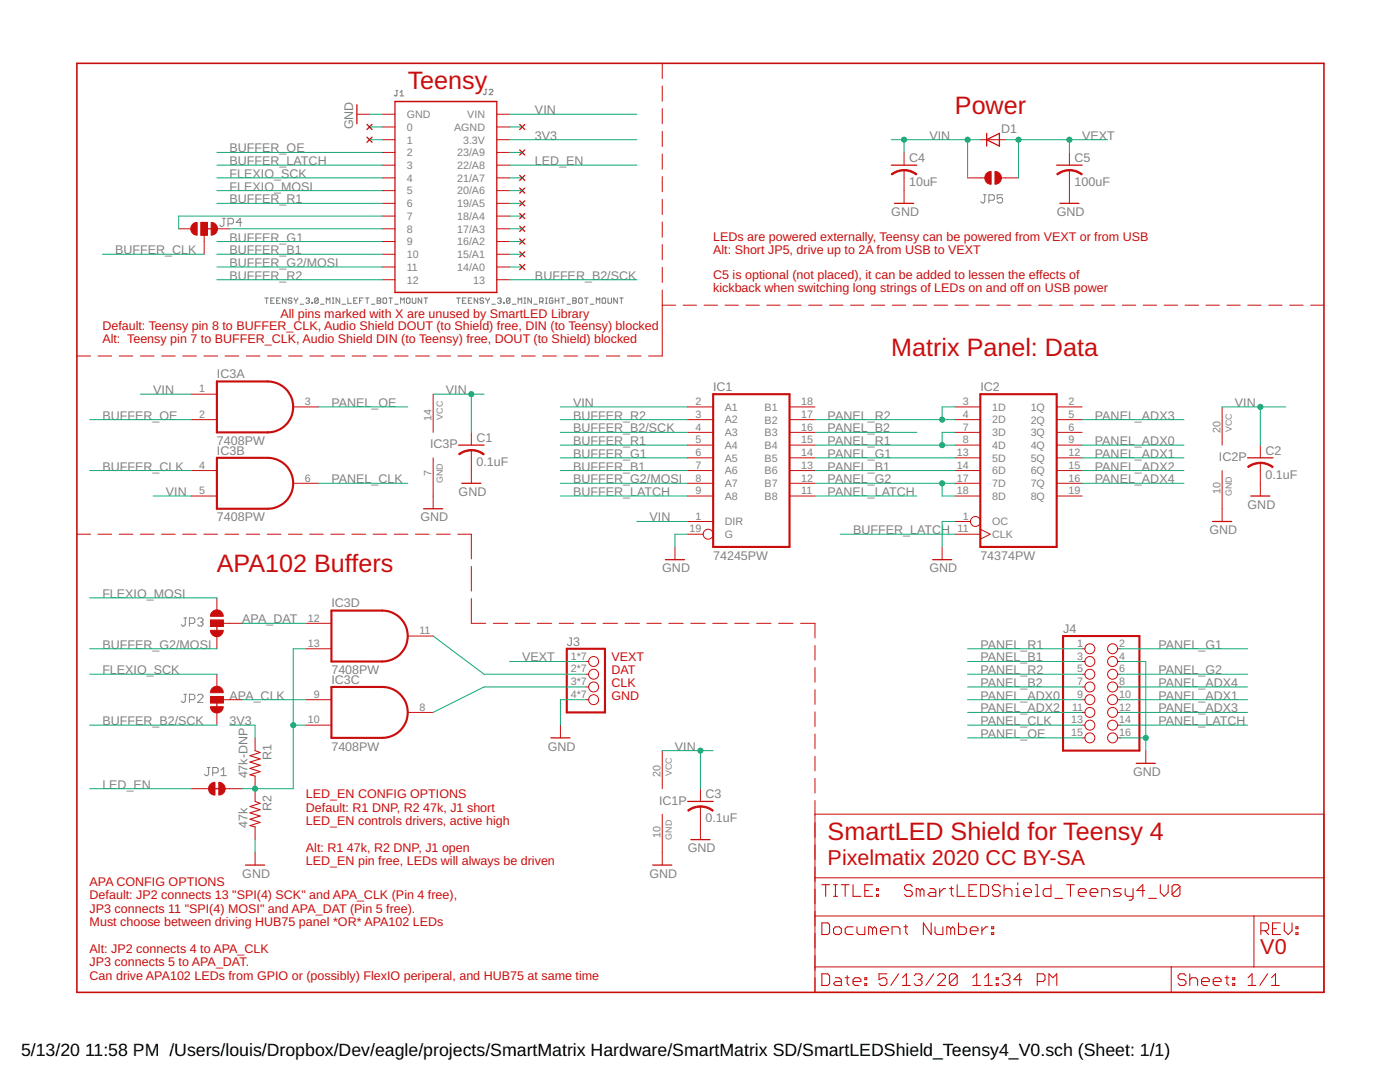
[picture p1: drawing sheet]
<svg xmlns="http://www.w3.org/2000/svg" width="279mm" height="216mm" viewBox="0 0 279 216" stroke-linecap="round" stroke-linejoin="round" font-family="sans-serif">
<g fill="none" stroke="#808080" stroke-width=".21">
<path d="M79 18.1h.4M79.2 18.1v.9l-.2 .1-.3-.1M79.8 19.1h.8M79.8 18.4l.4-.3v1M96.8 17.8h.4M97 17.8v.9l-.2 .2-.3-.2M97.6 18l.2-.2h.4l.1 .2v.2l-.7 .7h.7M52.9 59.5h.7M53.2 59.5v1M54.7 59.5h-.7v1h.7M55.9 59.5h-.7v1h.7M57.1 59.5v1l-.7-1v1"/>
<path d="M58.3 59.6l-.2-.1h-.4l-.2 .1 .2 .4h.4l.2 .2-.2 .3h-.4l-.2-.2M58.7 59.5v.1l.4 .4M59.4 59.5v.1l-.3 .4M61 59.6l.2-.1h.4l.2 .1-.2 .4M63.5 59.6l-.2-.1h-.3l-.2 .1v.7M63.5 59.6v.7l-.2 .2h-.3l-.2-.2M63.5 59.6l-.7 .7M66.3 59.5h.4M66.5 59.5v1M67.8 59.5v1l-.7-1v1M69.4 59.5v1h.7M71.3 59.5h-.7v1h.7"/>
<path d="M72.5 59.5h-.7v1M72.9 59.5h.7M73.3 59.5v1M75.3 59.5h.5l.2 .1-.2 .4 .2 .3-.2 .2h-.5zM76.6 59.5h.4l.2 .1v.7l-.2 .2h-.4l-.2-.2v-.7zM77.6 59.5h.7M78 59.5v1M81.3 59.5h.3l.2 .1v.7l-.2 .2h-.3l-.2-.2v-.7zM82.3 59.5v.8l.2 .2h.3l.2-.2v-.8M84.2 59.5v1l-.7-1v1M84.6 59.5h.7M85 59.5v1"/>
<path d="M91.1 59.5h.7M91.5 59.5v1M93 59.5h-.7v1h.7M94.2 59.5h-.7v1h.7M95.3 59.5v1l-.7-1v1M96.5 59.6l-.2-.1h-.3l-.2 .3 .2 .2h.3l.2 .3-.2 .2h-.3l-.2-.2M97 59.5v.1l.3 .4M97.7 59.5v.1l-.4 .4M99.3 59.6l.2-.1h.3l.2 .1-.2 .4M101.8 59.6l-.2-.1h-.4l-.1 .1v.7M101.8 59.6v.7l-.2 .2h-.4l-.1-.2M101.8 59.6l-.7 .7"/>
<path d="M104.6 59.5h.3M104.8 59.5v1M106.1 59.5v1l-.8-1v1M108.9 59.5h.3M109 59.5v1M110.3 59.6l-.1-.1h-.4l-.2 .1v.7l.2 .2h.4l.1-.2v-.3h-.3M110.8 59.5v1M111.5 59.5v1M112 59.5h.7M112.3 59.5v1M114.3 59.5h.6l.1 .1-.1 .4 .1 .3-.1 .2h-.6zM115.7 59.5h.3l.2 .1v.7l-.2 .2h-.3l-.2-.2v-.7z"/>
<path d="M116.6 59.5h.8M117 59.5v1M120.3 59.5h.4l.2 .1v.7l-.2 .2h-.4l-.1-.2v-.7zM121.3 59.5v.8l.2 .2h.4l.1-.2v-.8M123.2 59.5v1l-.7-1v1M123.7 59.5h.7M124 59.5v1M54 60h.4M55.2 60h.4M59.1 60v.5M59.9 60.7h.7M61.4 60h.2"/>
<path d="M61.6 60l.2 .2-.2 .3h-.4l-.2-.2M62.2 60.3h.2v.2h-.2zM64 60.7h.7M65.1 60.5v-1l.4 .3 .3-.3v1M66.3 60.5h.4M68.3 60.7h.7M70.6 60h.4M71.8 60h.3M74.1 60.7h.7M75.3 60h.5M78.8 60.7h.7M79.9 60.5v-1l.4 .3 .4-.3v1"/>
<path d="M92.3 60h.3M93.5 60h.3M97.3 60v.5M98.1 60.7h.7M99.7 60h.1M99.8 60l.2 .2-.2 .3h-.3l-.2-.2M100.5 60.3h.1v.2h-.1zM102.2 60.7h.8M103.4 60.5v-1l.4 .3 .3-.3v1M104.6 60.5h.3M106.5 60.7h.7M107.7 60.2h.5l.2-.2v-.4l-.2-.1h-.5v1"/>
<path d="M108 60.2l.4 .3M108.9 60.5h.3M110.8 60h.7M113.1 60.7h.8M114.3 60h.6M117.8 60.7h.7M119 60.5v-1l.3 .3 .4-.3v1"/>
</g>
<g fill="none" stroke="#808080" stroke-width=".2">
<path d="M196.3 38.9h.5M196.5 38.9v1.3l-.2 .3h-.3l-.3-.3M197.4 40h.8l.3-.3v-.6l-.3-.2h-.8v1.6M200.1 38.9h-1.1v.8l.5-.3h.3l.3 .3v.5l-.3 .3h-.5l-.3-.3M44.4 43.6h.6M44.7 43.6v1.3l-.3 .3h-.3l-.2-.3M45.5 44.7h.8l.3-.3v-.6l-.3-.2h-.8v1.6M48.2 44.4h-1.1l.8-.8v1.6M36.7 138.5h.6M36.7 123.3h.6M37 138.5v1.4l-.3 .3h-.3l-.2-.3M37 123.3v1.4l-.3 .2h-.3l-.2-.2"/>
<path d="M37.8 139.6h.8l.3-.2v-.6l-.3-.3h-.8v1.7M37.8 124.4h.8l.3-.3v-.5l-.3-.3h-.8v1.6M39.4 138.8l.3-.3h.5l.3 .3v.3l-1.1 1.1h1.1M39.4 123.6l.3-.3h.5l.3 .3v.2l-.3 .3M40 124.1h.2M40.2 124.1l.3 .3v.3l-.3 .2h-.5l-.3-.2M41.4 153.1h.5M41.6 153.1v1.4l-.2 .3h-.3l-.3-.3M42.5 154.2h.8l.2-.3v-.5l-.2-.3h-.8v1.7M44.1 154.8h1.1M44.1 153.7l.5-.6v1.7"/>
</g>
<g fill="none" stroke="#c90d0c" stroke-width=".2">
<path d="M132.2 12.6v3.1M132.2 17.2v3M71.2 22.8h2.5M76.3 22.8h2.5M76.3 27.9h2.5M76.3 38h2.5M76.3 35.5h2.5M76.3 33h2.5M76.3 30.4h2.5M76.3 25.3h2.5M99.1 22.8h2.6M99.1 27.9h2.6"/>
<path d="M99.1 38h2.6M99.1 35.5h2.6M99.1 33h2.6M99.1 30.4h2.6M99.1 25.3h2.6M132.2 21.7v3M132.2 26.2v3M132.2 30.7v3.1M132.2 35.2v3.1M132.2 39.8v3M180.4 30.4v2.6M180.4 34v6.6"/>
<path d="M193.1 35.5h3.4M195.6 27.9h5.1M199.8 35.5h3.5M213.4 30.4v2.6M213.4 34v6.6M35.7 45.7h2.5M40.1 44.4h1.3v2.5h-1.3zM40.7 46.9v3.8M43.3 45.7h2.5M76.3 55.8h2.5M76.3 53.3h2.5M76.3 50.7h2.5"/>
<path d="M76.3 48.2h2.5M76.3 45.7h2.5M76.3 43.1h2.5M76.3 40.6h2.5M99.1 55.8h2.6M99.1 53.3h2.6M99.1 50.7h2.6M99.1 48.2h2.6M99.1 45.7h2.6M99.1 43.1h2.6M99.1 40.6h2.6M132.2 44.3v3"/>
<path d="M132.2 48.8v3M132.2 53.3v3.1M132.2 57.9v13.1h-2.8M15.3 71h2.8M19.6 71h2.7M23.8 71h2.7M28 71h2.8M32.3 71h2.7M36.5 71h2.7M38.2 78.7h5.1M40.7 71h2.7M44.9 71h2.7"/>
<path d="M49.1 71h2.8M53.4 71h2.7M57.6 71h2.7M61.8 71h2.8M66.1 71h2.7M70.3 71h2.7M74.5 71h2.7M78.7 71h2.7M83 71h2.7M86.4 78.7v7.6M87.2 71h2.7M91.4 71h2.7"/>
<path d="M95.6 71h2.8M99.9 71h2.7M104.1 71h2.7M108.3 71h2.7M112.5 71h2.8M116.8 71h2.7M121 71h2.7M125.2 71h2.7M132.2 60.9h2.6M136.3 60.9h2.7M140.5 60.9h2.7M144.7 60.9h2.7"/>
<path d="M148.9 60.9h2.6M153 60.9h2.7M157.2 60.9h2.7M161.4 60.9h2.7M165.5 60.9h2.7M169.7 60.9h2.7M173.9 60.9h2.7M178.1 60.9h2.6M182.2 60.9h2.7M186.4 60.9h2.7M190.6 60.9h2.7M194.8 60.9h2.6"/>
<path d="M198.9 60.9h2.7M203.1 60.9h2.7M207.3 60.9h2.7M211.5 60.9h2.6M215.6 60.9h2.7M219.8 60.9h2.7M224 60.9h2.7M228.2 60.9h2.6M232.3 60.9h2.7M236.5 60.9h2.7M240.7 60.9h2.7M244.9 60.9h2.6"/>
<path d="M249 60.9h2.7M253.2 60.9h2.7M257.4 60.9h2.7M261.6 60.9h2.6M38.2 83.7h5.1M38.2 93.9h5.1M38.2 99h5.1M58.5 81.2h5.1M58.5 96.4h5.1M86.4 91.4v10.1M94.1 86.3v2.5M94.1 89.8v6.6"/>
<path d="M137.2 81.2h5.1M137.2 83.7h5.1M137.2 86.3h5.1M137.2 88.8h5.1M137.2 91.4h5.1M137.2 93.9h5.1M137.2 96.4h5.1M137.2 99h5.1M157.6 81.2h5M157.6 83.7h5M157.6 86.3h5M157.6 88.8h5"/>
<path d="M157.6 91.4h5M157.6 93.9h5M157.6 96.4h5M157.6 99h5M190.6 81.2h5M190.6 83.7h5M190.6 86.3h5M190.6 88.8h5M190.6 91.4h5M190.6 93.9h5M190.6 96.4h5M190.6 99h5"/>
<path d="M210.9 81.2h5.1M210.9 83.7h5.1M210.9 86.3h5.1M210.9 88.8h5.1M210.9 91.4h5.1M210.9 93.9h5.1M210.9 96.4h5.1M210.9 99h5.1M243.9 81.2v7.6M243.9 93.9v10.2M251.5 88.8v2.6M251.5 92.4v6.6"/>
<path d="M15.3 106.6h2.8M19.6 106.6h2.7M23.8 106.6h2.7M28 106.6h2.7M32.2 106.6h2.8M36.4 106.6h2.8M40.7 106.6h2.7M43.3 119.3v2.5M44.9 106.6h2.7M49.1 106.6h2.7M53.3 106.6h2.8M57.6 106.6h2.7"/>
<path d="M61.8 106.6h2.7M66 106.6h2.7M70.2 106.6h2.8M74.5 106.6h2.7M78.7 106.6h2.7M82.9 106.6h2.7M87.1 106.6h2.8M91.4 106.6h2.7v4.9M94.1 113v4.9M94.1 119.4v5h2.8M134.7 109.1v2.6M137.2 106.6h3.1"/>
<path d="M137.2 104.1h5.1M188 109.1v2.6M190.6 106.6h5M190.6 104.1h3.1M195.6 105.6l2 1-2 1M42 139h2.6v1.3h-2.6zM42 123.7h2.6v1.3h-2.6zM43.3 126.9v2.6M43.3 134.5v2.6M44.6 124.4h3.8M44.6 139.6h3.8M61.1 124.4h5"/>
<path d="M61.1 139.6h5M61.1 129.5h5M81.4 126.9h5M98.4 124.4h2.9M102.8 124.4h2.9M107.2 124.4h2.9M111.6 124.4h2.9M116 124.4h2.9M116.9 132h.6M116.9 134.5h.6M116.9 137.1h.6M116.9 139.6h.6"/>
<path d="M120.4 124.4h2.8M124.7 124.4h2.9M129.1 124.4h2.9M133.5 124.4h2.9M137.9 124.4h2.8M142.2 124.4h2.9M146.6 124.4h2.9M151 124.4h2.9M155.4 124.4h2.9M159.8 124.4h2.8v2.9M162.6 128.8v2.9M162.6 133.2v2.9"/>
<path d="M162.6 137.6v2.9M216 132h.5M216 134.5h.5M216 137.1h.5M216 139.6h.5M216 129.5h.5M223 132h.6M223 134.5h.6M223 137.1h.6M223 139.6h.6M223 129.5h.6M38.2 157.4h3.4"/>
<path d="M43.3 142.2v2.5M44.9 157.4h3.5M50.9 147.2v2.6M50.9 154.9v5M61.1 144.7h5M81.4 142.2h5M111.8 144.7v2.5M132.2 149.8v7.6M139.8 157.4v2.5M162.6 142v3M162.6 146.5v2.9M162.6 150.9v2.9"/>
<path d="M162.6 155.3v2.9M162.6 159.7v38.3h101.6v-35.5h-101.6M216 142.2h.5M216 144.7h.5M216 147.2h.5M223 142.2h.6M223 144.7h.6M223 147.2h.6M228.7 149.8v2.5M50.9 165v2.5M50.9 170.1v2.5M132.2 162.5v10.1"/>
<path d="M139.8 160.9v6.6M162.6 175.2h101.6M162.6 182.8h101.6M162.6 192.9h101.6M233.7 192.9v5.1M250.3 182.8v10.1"/>
<circle cx="141.3" cy="106.6" r=".99"/>
<circle cx="194.7" cy="104.1" r=".99"/>
<circle cx="118.5" cy="139.6" r=".99"/>
<circle cx="118.5" cy="132" r=".99"/>
<circle cx="118.5" cy="134.5" r=".99"/>
<circle cx="118.5" cy="137.1" r=".99"/>
<circle cx="217.5" cy="129.5" r=".99"/>
<circle cx="217.5" cy="134.5" r=".99"/>
<circle cx="217.5" cy="139.6" r=".99"/>
<circle cx="217.5" cy="132" r=".99"/>
<circle cx="217.5" cy="137.1" r=".99"/>
<circle cx="222" cy="139.6" r=".99"/>
<circle cx="222" cy="129.5" r=".99"/>
<circle cx="222" cy="132" r=".99"/>
<circle cx="222" cy="137.1" r=".99"/>
<circle cx="222" cy="134.5" r=".99"/>
<circle cx="217.5" cy="142.2" r=".99"/>
<circle cx="217.5" cy="144.7" r=".99"/>
<circle cx="217.5" cy="147.2" r=".99"/>
<circle cx="222" cy="144.7" r=".99"/>
<circle cx="222" cy="142.2" r=".99"/>
<circle cx="222" cy="147.2" r=".99"/>
</g>
<g fill="none" stroke="#c90d0c" stroke-width=".25">
<path d="M71.2 20.9v3.8M73.2 24.8l1.1 1M73.2 27.4l1.1 1M74.3 24.8l-1.1 1M74.3 27.4l-1.1 1M78.8 20.3h20.3v38.1h-20.3zM103.7 24.8l1 1M103.7 29.9l1 1M103.7 35l1 1M103.7 37.5l1 1M104.7 24.8l-1 1M104.7 29.9l-1 1"/>
<path d="M104.7 35l-1 1M104.7 37.5l-1 1M177.9 33h5.1M196.9 27.9l2.6-1.3v2.5zM196.9 26.6v2.5M210.9 33h5.1M40.7 45.7h2.6M103.7 40.1l1 1M103.7 42.6l1 1M103.7 47.7l1 1M103.7 50.2l1 1M103.7 45.1l1 1.1"/>
<path d="M103.7 52.8l1 1M104.7 40.1l-1 1M104.7 42.6l-1 1M104.7 47.7l-1 1M104.7 50.2l-1 1M104.7 45.1l-1 1.1M104.7 52.8l-1 1M178.5 40.6h3.8M211.5 40.6h3.8M91.5 88.8h5.1M92.2 96.4h3.8M249 91.4h5.1"/>
<path d="M249.6 99h3.8M84.5 101.5h3.8M132.8 111.7h3.8M186.1 111.7h3.8M242 104.1h3.8M43.3 124.4v2.5M43.3 139.6v2.6M42.5 157.4h1.8M109.9 147.2h3.8M137.2 159.9h5.1M226.8 152.3h3.8M49 172.6h3.8"/>
<path d="M130.3 172.6h3.8M137.9 167.5h3.8"/>
</g>
<path d="M15.3 12.6h248.9v185.4h-248.9z" fill="none" stroke="#c90d0c" stroke-width=".32"/>
<g fill="none" stroke="#c90d0c" stroke-width=".21">
<path d="M50.9 159.9l1 .4-2 .6 2 .7-2 .6 2 .6-2 .7 2 .6-2 .6 1 .3M50.9 149.8l1 .4-2 .6 2 .6-2 .7 2 .6-2 .6 2 .7-2 .6 1 .3M164 176.5h1.6M164.8 176.5v2.4M166.3 176.5h.8M166.3 178.9h.8M166.7 176.5v2.4M167.9 176.5h1.6M168.7 176.5v2.4M170.2 176.5v2.4h1.6M172.6 177.7h.8M174.1 176.5h-1.5v2.4h1.5"/>
<path d="M174.9 178.5h.4v.4h-.4zM174.9 177.3h.4v.4h-.4zM182.1 176.9l-.4-.4h-.8l-.4 .4v.4l.4 .4h.8l.4 .4v.4l-.4 .4h-.8l-.4-.4M183.6 177.7l-.4-.4h-.3v1.6M183.6 177.7v1.2M183.6 177.7l.4-.4 .4 .4v1.2M185.6 177.3h.8l.4 .4v1.2h-1.2l-.4-.4 .4-.4h1.2M187.5 177.3v1.6M188.7 177.3h-.4l-.8 .8M189.5 177.3h.8M189.9 176.9v1.6l.4 .4M191 176.5v2.4h1.6"/>
<path d="M193.4 177.7h.8M194.9 176.5h-1.5v2.4h1.5M195.7 176.5h1.2l.4 .4v1.6l-.4 .4h-1.2zM199.6 176.9l-.4-.4h-.8l-.3 .4v.4l.3 .4h.8l.4 .4v.4l-.4 .4h-.8l-.3-.4M200.4 177.7l.4-.4h.8l.4 .4v1.2M200.4 176.5v2.4M202.7 178.9h.8M202.7 177.3h.4v1.6M203.1 176.1v.4M204.3 178.1h1.5v-.4l-.3-.4h-.8l-.4 .4v.8l.4 .4h.8M206.6 176.5h.4v2.4M206.6 178.9h.8"/>
<path d="M209.7 176.5v2.4h-1.1l-.4-.4v-.8l.4-.4h1.1M210.5 179.3h1.6M212.9 176.5h1.5M213.6 176.5v2.4M215.2 178.1h1.6v-.4l-.4-.4h-.8l-.4 .4v.8l.4 .4h.8M217.6 178.1h1.5v-.4l-.4-.4h-.8l-.3 .4v.8l.3 .4h.8M219.9 178.9v-1.6h1.1l.4 .4v1.2M223.8 177.3h-1.2l-.4 .4 .4 .4h.8l.4 .4-.4 .4h-1.2M224.6 177.3v1.2l.3 .4h1.2M226.1 177.3v2l-.4 .3h-.4M228.5 177.7h-1.6l1.2-1.2v2.4M229.2 179.3h1.6"/>
<path d="M231.6 176.5v1.6l.7 .8 .8-.8v-1.6M235.5 176.9l-.4-.4h-.8l-.4 .4v1.6M235.5 176.9v1.6l-.4 .4h-.8l-.4-.4M235.5 176.9l-1.6 1.6M164 184.1h1.2l.4 .4v1.6l-.4 .4h-1.2zM164 194.3h1.2l.4 .4v1.6l-.4 .3h-1.2zM166.3 185.3l.4-.4h.8l.4 .4v.8l-.4 .4h-.8l-.4-.4zM166.7 195.1h.8l.4 .4v1.1h-1.2l-.4-.3 .4-.4h1.2M168.7 195.1h.8M169.1 194.7v1.6l.4 .3M170.2 195.9h1.6v-.4l-.4-.4h-.8l-.4 .4v.8l.4 .3h.8M170.2 184.9h-1.1l-.4 .4v.8l.4 .4h1.1"/>
<path d="M171 184.9v1.2l.4 .4h1.2v-1.6M172.6 196.3h.4v.3h-.4zM172.6 195.1h.4v.4h-.4zM174.1 185.3l-.3-.4h-.4v1.6M174.1 185.3l.4-.4 .4 .4v1.2M174.1 185.3v1.2M175.7 185.7h1.6v-.4l-.4-.4h-.8l-.4 .4v.8l.4 .4h.8M177 194.3h-1.6v1.2l.8-.4h.4l.4 .4v.8l-.4 .3h-.8l-.4-.3M178 186.5v-1.6h1.2l.4 .4v1.2M179.3 194.3l-1.5 2.3M180.1 196.6h1.6M180.1 195.1l.8-.8v2.3"/>
<path d="M180.4 184.9h.8M180.8 184.5v1.6l.4 .4M182.5 194.7l.3-.4h.8l.4 .4v.4l-.4 .4M183.2 195.5h.4M183.6 195.5l.4 .4v.4l-.4 .3h-.8l-.3-.3M185.8 184.1v2.4l-1.5-2.4v2.4M186.4 194.3l-1.6 2.3M186.6 184.9v1.2l.4 .4h1.2v-1.6M187.1 194.7l.4-.4h.8l.4 .4v.4l-1.6 1.5h1.6M189.7 185.3l-.4-.4h-.3v1.6M189.7 185.3v1.2M189.7 185.3l.4-.4 .4 .4v1.2"/>
<path d="M191 194.7v1.6l-.4 .3h-.7l-.4-.3M191 194.7l-.4-.4h-.7l-.4 .4v1.6M191 194.7l-1.5 1.6M191.3 184.1v2.4h1.2l.3-.4v-.8l-.3-.4h-1.2M193.6 185.7h1.6v-.4l-.4-.4h-.8l-.4 .4v.8l.4 .4h.8M194.1 196.6h1.6M194.1 195.1l.8-.8v2.3M196 184.9v1.6M196.5 196.6h1.5M196.5 195.1l.8-.8v2.3M197.1 184.9h-.4l-.7 .8M197.9 186.1h.4v.4h-.4z"/>
<path d="M197.9 184.9h.4v.4h-.4zM198.8 196.3h.4v.3h-.4zM198.8 195.1h.4v.4h-.4zM200 194.7l.4-.4h.8l.3 .4v.4l-.3 .4M200.8 195.5h.4M201.2 195.5l.3 .4v.4l-.3 .3h-.8l-.4-.3M203.9 195.5h-1.6l1.2-1.2v2.3M207 195.9h1.2l.4-.4v-.8l-.4-.4h-1.2v2.3M209.3 196.6v-2.3l.8 .8 .8-.8v2.3M236.7 194.7l-.4-.4h-.8l-.4 .4v.4l.4 .4h.8l.4 .4v.4l-.4 .3h-.8l-.4-.3M237.4 195.5l.4-.4h.8l.4 .4v1.1M237.4 194.3v2.3"/>
<path d="M239.8 195.9h1.5v-.4l-.3-.4h-.8l-.4 .4v.8l.4 .3h.8M242.1 195.9h1.6v-.4l-.4-.4h-.8l-.4 .4v.8l.4 .3h.8M244.5 195.1h.8M244.9 194.7v1.6l.4 .3M246 196.3h.4v.3h-.4zM246 195.1h.4v.4h-.4zM249.1 196.6h1.5M249.1 195.1l.8-.8v2.3M251.6 185.7h1.2l.4-.4v-.8l-.4-.4h-1.2v2.4M252.4 185.7l.8 .8M253 194.3l-1.6 2.3M253.8 196.6h1.5"/>
<path d="M253.8 195.1l.8-.8v2.3M254 185.3h.7M255.5 184.1h-1.5v2.4h1.5M256.3 184.1v1.6l.8 .8 .8-.8v-1.6M258.6 186.1h.4v.4h-.4zM258.6 184.9h.4v.4h-.4z"/>
</g>
<g fill="#c90d0c" stroke="#c90d0c" stroke-width=".2">
<path d="M94.1 89.7h.2a4.1 4.1 0 0 1 2.3 .9l-.1 .2-1.4-.7-1-.1z" fill-rule="evenodd"/>
<path d="M91.5 90.6l1.2-.7 1.4-.2v.3l-1.5 .3-.9 .5z" fill-rule="evenodd"/>
<path d="M180.4 33.8h.3a3.9 3.9 0 0 1 2.3 .9l-.2 .2-1.4-.7-1-.1z" fill-rule="evenodd"/>
<path d="M177.9 34.7l1.2-.6 1.3-.3v.3l-1 .1-1.4 .7z" fill-rule="evenodd"/>
<path d="M213.4 33.8h.3a3.9 3.9 0 0 1 2.3 .9l-.2 .2-1.3-.7-1.1-.1z" fill-rule="evenodd"/>
<path d="M210.9 34.7l1.2-.6 1.3-.3v.3l-1 .1-1.4 .7z" fill-rule="evenodd"/>
<path d="M251.5 92.2l1.4 .3 1.2 .6-.2 .2-.9-.5-1.5-.3z" fill-rule="evenodd"/>
<path d="M249 93.1l1.2-.6 1.3-.3v.3l-1.5 .3-.9 .5z" fill-rule="evenodd"/>
<path d="M43.7 156.1a1.3 1.3 0 0 1 1.2 1.3h-1.2z" fill-rule="evenodd"/>
<path d="M43.7 157.4h1.2a1.26 1.26 0 0 1-1.2 1.2z" fill-rule="evenodd"/>
<path d="M42 156.5l.4-.3 .5-.1v2.5a1.26 1.26 0 0 1-1.2-.7 1.26 1.26 0 0 1 .3-1.4z" fill-rule="evenodd"/>
<path d="M42 141h2.6a1.27 1.27 0 0 1-1.3 1.3 1.27 1.27 0 0 1-1.3-1.3z" fill-rule="evenodd"/>
<path d="M42.4 137.2a1.27 1.27 0 0 1 1.4-.2 1.27 1.27 0 0 1 .8 1.2h-2.6l.1-.4z" fill-rule="evenodd"/>
<path d="M42 125.8h2.6a1.27 1.27 0 0 1-1.3 1.2 1.27 1.27 0 0 1-1.3-1.2z" fill-rule="evenodd"/>
<path d="M42.4 122a1.26 1.26 0 0 1 1.4-.2 1.26 1.26 0 0 1 .8 1.2h-2.6l.1-.5z" fill-rule="evenodd"/>
<path d="M139.8 160.8l1.3 .2 1.2 .7-.1 .2-.9-.5-1.5-.3z" fill-rule="evenodd"/>
<path d="M137.2 161.7l1.2-.7 1.4-.2v.3l-1.5 .3-.9 .5z" fill-rule="evenodd"/>
<path d="M42.1 44.4a1.27 1.27 0 0 1 1.3 1.3 1.27 1.27 0 0 1-1.3 1.2z" fill-rule="evenodd"/>
<path d="M38.4 44.8l.5-.4h.4v2.5a1.26 1.26 0 0 1-1.1-.7 1.26 1.26 0 0 1 .2-1.4z" fill-rule="evenodd"/>
<path d="M198.6 34.2a1.27 1.27 0 0 1 1.3 1.3 1.27 1.27 0 0 1-1.3 1.3z" fill-rule="evenodd"/>
<path d="M196.8 34.6l.6-.3 .4-.1v2.6a1.27 1.27 0 0 1-1.2-.8 1.27 1.27 0 0 1 .2-1.4z" fill-rule="evenodd"/>
</g>
<path d="M43.3 76.1h10.1a5.1 5.1 0 0 1 5.1 5.1 5.1 5.1 0 0 1-5.1 5.1h-10.1zM142.3 78.7h15.3v30.4h-15.3zM195.6 78.7h15.3v30.4h-15.3zM43.3 91.4h10.1a5.1 5.1 0 0 1 5.1 5 5.1 5.1 0 0 1-5.1 5.1h-10.1zM66.1 121.8h10.2a5.1 5.1 0 0 1 5.1 5.1 5.1 5.1 0 0 1-5.1 5.1h-10.2zM66.1 137.1h10.2a5.1 5.1 0 0 1 5.1 5.1 5.1 5.1 0 0 1-5.1 5h-10.2zM113.1 129.5h7.6v12.7h-7.6zM212.2 126.9h15.2v22.9h-15.2z" fill="none" stroke="#c90d0c" stroke-width=".42"/>
<g fill="#c90d0c" stroke="#c90d0c" stroke-width=".2">
<path d="M42 139h2.6v1.3h-2.6z"/>
<path d="M42 123.7h2.6v1.3h-2.6z"/>
<path d="M40.1 44.4h1.3v2.5h-1.3z"/>
</g>
<g fill="none" stroke="#0dab76" stroke-width=".2">
<path d="M43.3 33h33M43.3 30.4h33M43.3 38h33M43.3 35.5h33M73.7 22.8h2.6M73.7 27.9h2.6M73.7 25.3h2.6M101.7 22.8h25.4M101.7 27.9h25.4M101.7 33h25.4M101.7 30.4h2.5M101.7 25.3h2.5"/>
<path d="M101.7 38h2.5M101.7 35.5h2.5M177.9 27.9h17.7M180.4 27.9v2.5M193.1 27.9v7.6M200.7 27.9h20.3M203.3 27.9v7.6M213.4 27.9v2.5M20.4 50.7h20.3M43.3 40.6h33M43.3 48.2h33M43.3 50.7h33"/>
<path d="M43.3 53.3h33M43.3 55.8h33M45.8 45.7h30.5M76.3 43.1h-40.6v2.6M101.7 40.6h2.5M101.7 48.2h2.5M101.7 50.7h2.5M101.7 53.3h2.5M101.7 55.8h25.4M101.7 43.1h2.5M101.7 45.7h2.5M28 78.7h10.2"/>
<path d="M86.4 78.7h10.2M94.1 78.7v7.6M17.9 93.9h20.3M17.9 83.7h20.3M30.6 99h7.6M63.6 81.2h17.8M63.6 96.4h17.8M111.8 81.2h25.4M111.8 99h25.4M111.8 88.8h25.4M111.8 86.3h25.4M111.8 93.9h25.4"/>
<path d="M111.8 83.7h25.4M111.8 91.4h25.4M111.8 96.4h25.4M162.6 99h20.4M162.6 88.8h28M162.6 86.3h20.4M162.6 93.9h28M162.6 83.7h28M162.6 91.4h28M162.6 96.4h28M188 96.4v2.6h2.6M190.6 81.2h-2.6v2.5"/>
<path d="M190.6 86.3h-2.6v2.5M216 88.8h20.3M216 93.9h20.3M216 83.7h20.3M216 91.4h20.3M216 96.4h20.3M243.9 81.2h12.7M251.5 81.2v7.6M17.9 119.3h25.4M127.1 104.1h10.1M137.2 106.6h-2.5v2.5M167.7 106.6h22.9"/>
<path d="M190.6 104.1h-2.6v5M17.9 129.5h25.4M17.9 134.5h25.4M48.4 139.6h12.7M48.4 124.4h12.7M61.1 129.5h-2.6v27.9h-10.1M86.4 126.9l10.2 7.6h20.3M101.7 132h15.2M116.9 139.6h-5.1v5.1M116.9 137.1h-20.3l-10.2 5.1M193.1 132h22.9M193.1 139.6h22.9"/>
<path d="M193.1 129.5h22.9M193.1 134.5h22.9M193.1 137.1h22.9M223.6 132h5.1v17.8M223.6 139.6h25.4M223.6 129.5h25.4M223.6 134.5h25.4M223.6 137.1h25.4M17.9 144.7h25.4M17.9 157.4h20.3M45.8 144.7h5.1v2.5M58.5 144.7h2.6"/>
<path d="M132.2 149.8h10.1M139.8 149.8v7.6M193.1 147.2h22.9M193.1 142.2h22.9M193.1 144.7h22.9M223.6 147.2h5.1M223.6 142.2h25.4M223.6 144.7h25.4M50.9 167.5v2.6"/>
</g>
<g fill="#0dab76" stroke="#0dab76" stroke-width=".2">
<circle cx="94.1" cy="78.7" r=".51"/>
<circle cx="180.4" cy="27.9" r=".51"/>
<circle cx="193.1" cy="27.9" r=".51"/>
<circle cx="251.5" cy="81.2" r=".51"/>
<circle cx="139.8" cy="149.8" r=".51"/>
<circle cx="213.4" cy="27.9" r=".51"/>
<circle cx="203.3" cy="27.9" r=".51"/>
<circle cx="228.7" cy="147.2" r=".51"/>
<circle cx="188" cy="88.8" r=".51"/>
<circle cx="188" cy="83.7" r=".51"/>
<circle cx="188" cy="96.4" r=".51"/>
<circle cx="58.5" cy="144.7" r=".51"/>
<circle cx="50.9" cy="157.4" r=".51"/>
</g>
<g font-size="5" fill="#c90d0c">
<text x="81.4" y="17.7">Teensy</text>
<text x="190.6" y="22.8">Power</text>
<text x="177.9" y="71">Matrix Panel: Data</text>
<text x="43.3" y="114.2">APA102 Buffers</text>
<text x="165.2" y="167.5">SmartLED Shield for Teensy 4</text>
</g>
<g font-size="4.3" fill="#c90d0c">
<text x="165.2" y="172.6">Pixelmatix 2020 CC BY-SA</text>
<text x="251.5" y="190.4">V0</text>
</g>
<g font-size="3.5">
<text x="4.2" y="210.7">5/13/20</text>
<text x="17" y="210.7">11:58 PM /Users/louis/Dropbox/Dev/eagle/projects/SmartMatrix Hardware/SmartMatrix SD/SmartLEDShield_Teensy4_V0.sch (Sheet: 1/1)</text>
</g>
<g font-size="2.5" fill="#808080">
<text x="106.8" y="22.8">VIN</text>
<text x="70.5" y="25.8" transform="rotate(-90 70.5 25.8)">GND</text>
<text x="106.8" y="27.9">3V3</text>
<text x="185.5" y="27.9">VIN</text>
<text x="199.8" y="26.6">D1</text>
<text x="216" y="27.9">VEXT</text>
<text x="45.8" y="33">BUFFER_LATCH</text>
<text x="45.8" y="30.4">BUFFER_OE</text>
<text x="45.8" y="35.5">FLEXIO_SCK</text>
<text x="106.8" y="33">LED_EN</text>
<text x="181.4" y="32.3">C4</text>
<text x="214.4" y="32.3">C5</text>
<text x="45.8" y="40.6">BUFFER_R1</text>
<text x="45.8" y="38">FLEXIO_MOSI</text>
<text x="181.4" y="37.1">10uF</text>
<text x="214.4" y="37.1">100uF</text>
<text x="177.9" y="43.1">GND</text>
<text x="210.9" y="43.1">GND</text>
<text x="23" y="50.7">BUFFER_CLK</text>
<text x="45.8" y="48.2">BUFFER_G1</text>
<text x="45.8" y="50.7">BUFFER_B1</text>
<text x="45.8" y="53.3">BUFFER_G2/MOSI</text>
<text x="45.8" y="55.8">BUFFER_R2</text>
<text x="106.8" y="55.8">BUFFER_B2/SCK</text>
<text x="43.3" y="75.5">IC3A</text>
<text x="20.4" y="83.7">BUFFER_OE</text>
<text x="30.6" y="78.7">VIN</text>
<text x="66.1" y="81.2">PANEL_OE</text>
<text x="89" y="78.7">VIN</text>
<text x="114.4" y="81.2">VIN</text>
<text x="114.4" y="83.7">BUFFER_R2</text>
<text x="142.3" y="78">IC1</text>
<text x="165.2" y="83.7">PANEL_R2</text>
<text x="195.7" y="78">IC2</text>
<text x="218.5" y="83.7">PANEL_ADX3</text>
<text x="246.4" y="81.2">VIN</text>
<text x="43.3" y="88.8">7408PW</text>
<text x="85.8" y="89.5">IC3P</text>
<text x="95.1" y="88.2">C1</text>
<text x="114.4" y="88.8">BUFFER_R1</text>
<text x="114.4" y="86.3">BUFFER_B2/SCK</text>
<text x="165.2" y="88.8">PANEL_R1</text>
<text x="165.2" y="86.3">PANEL_B2</text>
<text x="218.5" y="88.8">PANEL_ADX0</text>
<text x="20.4" y="93.9">BUFFER_CLK</text>
<text x="43.3" y="90.7">IC3B</text>
<text x="95.1" y="93">0.1uF</text>
<text x="114.4" y="91.4">BUFFER_G1</text>
<text x="114.4" y="93.9">BUFFER_B1</text>
<text x="165.2" y="93.9">PANEL_B1</text>
<text x="165.2" y="91.4">PANEL_G1</text>
<text x="218.5" y="93.9">PANEL_ADX2</text>
<text x="218.5" y="91.4">PANEL_ADX1</text>
<text x="243.3" y="92">IC2P</text>
<text x="252.5" y="95.6">0.1uF</text>
<text x="252.5" y="90.7">C2</text>
<text x="33.1" y="99">VIN</text>
<text x="66.1" y="96.4">PANEL_CLK</text>
<text x="91.5" y="99">GND</text>
<text x="114.4" y="99">BUFFER_LATCH</text>
<text x="114.4" y="96.4">BUFFER_G2/MOSI</text>
<text x="165.2" y="96.4">PANEL_G2</text>
<text x="165.2" y="99">PANEL_LATCH</text>
<text x="218.5" y="96.4">PANEL_ADX4</text>
<text x="249" y="101.5">GND</text>
<text x="43.3" y="104.1">7408PW</text>
<text x="83.9" y="104.1">GND</text>
<text x="129.6" y="104.1">VIN</text>
<text x="170.3" y="106.6">BUFFER_LATCH</text>
<text x="241.4" y="106.6">GND</text>
<text x="142.3" y="111.7">74245PW</text>
<text x="195.7" y="111.7">74374PW</text>
<text x="20.4" y="119.3">FLEXIO_MOSI</text>
<text x="132.2" y="114.2">GND</text>
<text x="185.5" y="114.2">GND</text>
<text x="48.4" y="124.4">APA_DAT</text>
<text x="66.1" y="121.2">IC3D</text>
<text x="20.4" y="129.5">BUFFER_G2/MOSI</text>
<text x="104.2" y="132">VEXT</text>
<text x="113.1" y="128.8">J3</text>
<text x="195.7" y="129.5">PANEL_R1</text>
<text x="195.7" y="132">PANEL_B1</text>
<text x="212.2" y="126.3">J4</text>
<text x="231.2" y="129.5">PANEL_G1</text>
<text x="20.4" y="134.5">FLEXIO_SCK</text>
<text x="66.1" y="134.5">7408PW</text>
<text x="66.1" y="136.4">IC3C</text>
<text x="195.7" y="134.5">PANEL_R2</text>
<text x="195.7" y="137.1">PANEL_B2</text>
<text x="231.2" y="134.5">PANEL_G2</text>
<text x="231.2" y="137.1">PANEL_ADX4</text>
<text x="45.8" y="139.6">APA_CLK</text>
<text x="195.7" y="139.6">PANEL_ADX0</text>
<text x="195.7" y="142.1">PANEL_ADX2</text>
<text x="231.2" y="139.6">PANEL_ADX1</text>
<text x="231.2" y="142.1">PANEL_ADX3</text>
<text x="20.4" y="144.7">BUFFER_B2/SCK</text>
<text x="45.8" y="144.7">3V3</text>
<text x="66.1" y="149.8">7408PW</text>
<text x="109.3" y="149.8">GND</text>
<text x="134.7" y="149.8">VIN</text>
<text x="195.7" y="147.2">PANEL_OE</text>
<text x="195.7" y="144.7">PANEL_CLK</text>
<text x="231.2" y="144.7">PANEL_LATCH</text>
<text x="49.4" y="155.3" transform="rotate(-90 49.4 155.3)">47k-DNP</text>
<text x="54.2" y="151.7" transform="rotate(-90 54.2 151.7)">R1</text>
<text x="226.1" y="154.8">GND</text>
<text x="20.4" y="157.4">LED_EN</text>
<text x="54.2" y="161.9" transform="rotate(-90 54.2 161.9)">R2</text>
<text x="131.5" y="160.6">IC1P</text>
<text x="140.8" y="159.3">C3</text>
<text x="49.4" y="165.2" transform="rotate(-90 49.4 165.2)">47k</text>
<text x="140.8" y="164.1">0.1uF</text>
<text x="137.2" y="170.1">GND</text>
<text x="48.4" y="175.2">GND</text>
<text x="129.6" y="175.2">GND</text>
</g>
<g font-size="2.5" fill="#c90d0c">
<text x="142.3" y="48.1">LEDs are powered externally, Teensy can be powered from VEXT or from USB</text>
<text x="142.3" y="50.7">Alt: Short JP5, drive up to 2A from USB to VEXT</text>
<text x="142.3" y="55.7">C5 is optional (not placed), it can be added to lessen the effects of</text>
<text x="142.3" y="58.3">kickback when switching long strings of LEDs on and off on USB power</text>
<text x="20.4" y="65.8">Default: Teensy pin 8 to BUFFER_CLK, Audio Shield DOUT (to Shield) free, DIN (to Teensy) blocked</text>
<text x="56" y="63.4">All pins marked with X are unused by SmartLED Library</text>
<text x="20.4" y="68.5">Alt: Teensy pin 7 to BUFFER_CLK, Audio Shield DIN (to Teensy) free, DOUT (to Shield) blocked</text>
<text x="122" y="132">VEXT</text>
<text x="122" y="137.1">CLK</text>
<text x="122" y="134.5">DAT</text>
<text x="122" y="139.6">GND</text>
<text x="61.1" y="159.3">LED_EN CONFIG OPTIONS</text>
<text x="61.1" y="162">Default: R1 DNP, R2</text>
<text x="84.5" y="162">47k, J1 short</text>
<text x="61.1" y="164.6">LED_EN controls drivers, active high</text>
<text x="61.1" y="170">Alt: R1</text>
<text x="61.1" y="172.6">LED_EN pin free, LEDs will always be driven</text>
<text x="69.2" y="170">47k, R2 DNP, J1 open</text>
<text x="17.9" y="176.8">APA CONFIG OPTIONS</text>
<text x="17.9" y="179.5">Default: JP2 connects 13 &quot;SPI(4) SCK&quot; and APA_CLK (Pin 4 free),</text>
<text x="17.9" y="182.1">JP3 connects 11 &quot;SPI(4) MOSI&quot; and APA_DAT (Pin 5 free).</text>
<text x="17.9" y="184.8">Must choose between driving HUB75 panel *OR* APA102 LEDs</text>
<text x="17.9" y="190.1">Alt: JP2 connects 4 to APA_CLK</text>
<text x="17.9" y="192.8">JP3 connects 5 to APA_DAT.</text>
<text x="17.9" y="195.5">Can drive APA102 LEDs from GPIO or (possibly) FlexIO periperal, and HUB75 at same time</text>
</g>
<g font-size="2.1" fill="#808080">
<text x="81.2" y="23.6">GND</text>
<text x="93.3" y="23.6">VIN</text>
<text x="81.2" y="28.6">1</text>
<text x="81.2" y="26.1">0</text>
<text x="90.6" y="26.1">AGND</text>
<text x="92.4" y="28.6">3.3V</text>
<text x="81.2" y="33.7">3</text>
<text x="81.2" y="31.2">2</text>
<text x="91.2" y="31.2">23/A9</text>
<text x="91.2" y="33.7">22/A8</text>
<text x="81.2" y="41.3">6</text>
<text x="81.2" y="38.8">5</text>
<text x="81.2" y="36.3">4</text>
<text x="91.2" y="36.3">21/A7</text>
<text x="91.2" y="38.8">20/A6</text>
<text x="91.2" y="41.3">19/A5</text>
<text x="81.2" y="46.4">8</text>
<text x="81.2" y="43.9">7</text>
<text x="91.2" y="43.9">18/A4</text>
<text x="91.2" y="46.4">17/A3</text>
<text x="81.2" y="51.5">10</text>
<text x="81.2" y="49">9</text>
<text x="91.2" y="49">16/A2</text>
<text x="91.2" y="51.5">15/A1</text>
<text x="81.2" y="56.6">12</text>
<text x="81.2" y="54">11</text>
<text x="91.2" y="54">14/A0</text>
<text x="94.4" y="56.6">13</text>
<text x="39.8" y="78.3">1</text>
<text x="39.8" y="83.4">2</text>
<text x="60.9" y="80.8">3</text>
<text x="86.1" y="83.9" transform="rotate(-90 86.1 83.9)">14</text>
<text x="138.8" y="80.8">2</text>
<text x="138.8" y="83.4">3</text>
<text x="144.7" y="82">A1</text>
<text x="152.6" y="82">B1</text>
<text x="159.9" y="83.4">17</text>
<text x="159.9" y="80.8">18</text>
<text x="192.1" y="80.8">3</text>
<text x="192.1" y="83.4">4</text>
<text x="198" y="82">1D</text>
<text x="205.7" y="82">1Q</text>
<text x="213.2" y="80.8">2</text>
<text x="213.2" y="83.4">5</text>
<text x="138.8" y="85.9">4</text>
<text x="138.8" y="88.5">5</text>
<text x="144.7" y="84.5">A2</text>
<text x="144.7" y="87">A3</text>
<text x="144.7" y="89.6">A4</text>
<text x="152.6" y="89.6">B4</text>
<text x="152.6" y="87">B3</text>
<text x="152.6" y="84.5">B2</text>
<text x="159.9" y="88.5">15</text>
<text x="159.9" y="85.9">16</text>
<text x="192.1" y="85.9">7</text>
<text x="192.1" y="88.5">8</text>
<text x="198" y="84.5">2D</text>
<text x="198" y="87">3D</text>
<text x="198" y="89.6">4D</text>
<text x="205.7" y="84.5">2Q</text>
<text x="205.7" y="87">3Q</text>
<text x="205.7" y="89.6">4Q</text>
<text x="213.2" y="85.9">6</text>
<text x="213.2" y="88.5">9</text>
<text x="243.5" y="86.5" transform="rotate(-90 243.5 86.5)">20</text>
<text x="39.8" y="93.5">4</text>
<text x="86.1" y="94.9" transform="rotate(-90 86.1 94.9)">7</text>
<text x="138.8" y="91">6</text>
<text x="138.8" y="93.5">7</text>
<text x="144.7" y="92.1">A5</text>
<text x="144.7" y="94.7">A6</text>
<text x="152.6" y="94.7">B6</text>
<text x="152.6" y="92.1">B5</text>
<text x="159.9" y="93.5">13</text>
<text x="159.9" y="91">14</text>
<text x="190.9" y="91">13</text>
<text x="190.9" y="93.5">14</text>
<text x="198" y="92.1">5D</text>
<text x="198" y="94.7">6D</text>
<text x="205.7" y="92.1">5Q</text>
<text x="205.7" y="94.7">6Q</text>
<text x="213.2" y="91">12</text>
<text x="213.2" y="93.5">15</text>
<text x="39.8" y="98.6">5</text>
<text x="60.9" y="96.1">6</text>
<text x="138.8" y="96.1">8</text>
<text x="138.8" y="98.6">9</text>
<text x="144.7" y="97.2">A7</text>
<text x="144.7" y="99.7">A8</text>
<text x="152.6" y="99.7">B8</text>
<text x="152.6" y="97.2">B7</text>
<text x="159.9" y="98.6">11</text>
<text x="159.9" y="96.1">12</text>
<text x="190.9" y="96.1">17</text>
<text x="190.9" y="98.6">18</text>
<text x="198" y="97.2">7D</text>
<text x="198" y="99.7">8D</text>
<text x="205.7" y="97.2">7Q</text>
<text x="205.7" y="99.7">8Q</text>
<text x="213.2" y="96.1">16</text>
<text x="213.2" y="98.6">19</text>
<text x="243.5" y="98.6" transform="rotate(-90 243.5 98.6)">10</text>
<text x="137.6" y="106.2">19</text>
<text x="138.8" y="103.7">1</text>
<text x="144.7" y="104.8">DIR</text>
<text x="144.7" y="107.4">G</text>
<text x="191.1" y="106.2">11</text>
<text x="192.1" y="103.7">1</text>
<text x="198" y="104.8">OC</text>
<text x="198" y="107.4">CLK</text>
<text x="61.4" y="124">12</text>
<text x="61.4" y="129.1">13</text>
<text x="83.7" y="126.6">11</text>
<text x="113.9" y="131.6">1*7</text>
<text x="215" y="129.1">1</text>
<text x="215" y="131.6">3</text>
<text x="223.4" y="129.1">2</text>
<text x="223.4" y="131.6">4</text>
<text x="113.9" y="134.2">2*7</text>
<text x="113.9" y="136.7">3*7</text>
<text x="215" y="134.2">5</text>
<text x="215" y="136.7">7</text>
<text x="223.4" y="134.2">6</text>
<text x="223.4" y="136.7">8</text>
<text x="62.6" y="139.3">9</text>
<text x="83.7" y="141.8">8</text>
<text x="113.9" y="139.3">4*7</text>
<text x="213.9" y="141.8">11</text>
<text x="215" y="139.3">9</text>
<text x="223.4" y="139.3">10</text>
<text x="223.4" y="141.8">12</text>
<text x="61.4" y="144.3">10</text>
<text x="213.8" y="144.3">13</text>
<text x="213.8" y="146.9">15</text>
<text x="223.4" y="144.3">14</text>
<text x="223.4" y="146.9">16</text>
<text x="131.8" y="155" transform="rotate(-90 131.8 155)">20</text>
<text x="131.8" y="167.2" transform="rotate(-90 131.8 167.2)">10</text>
</g>
<g font-size="1.8" fill="#808080">
<text x="88.4" y="83.7" transform="rotate(-90 88.4 83.7)">VCC</text>
<text x="245.8" y="86.3" transform="rotate(-90 245.8 86.3)">VCC</text>
<text x="88.4" y="96.4" transform="rotate(-90 88.4 96.4)">GND</text>
<text x="245.8" y="99" transform="rotate(-90 245.8 99)">GND</text>
<text x="134.1" y="154.8" transform="rotate(-90 134.1 154.8)">VCC</text>
<text x="134.1" y="167.5" transform="rotate(-90 134.1 167.5)">GND</text>
</g>
</svg>
